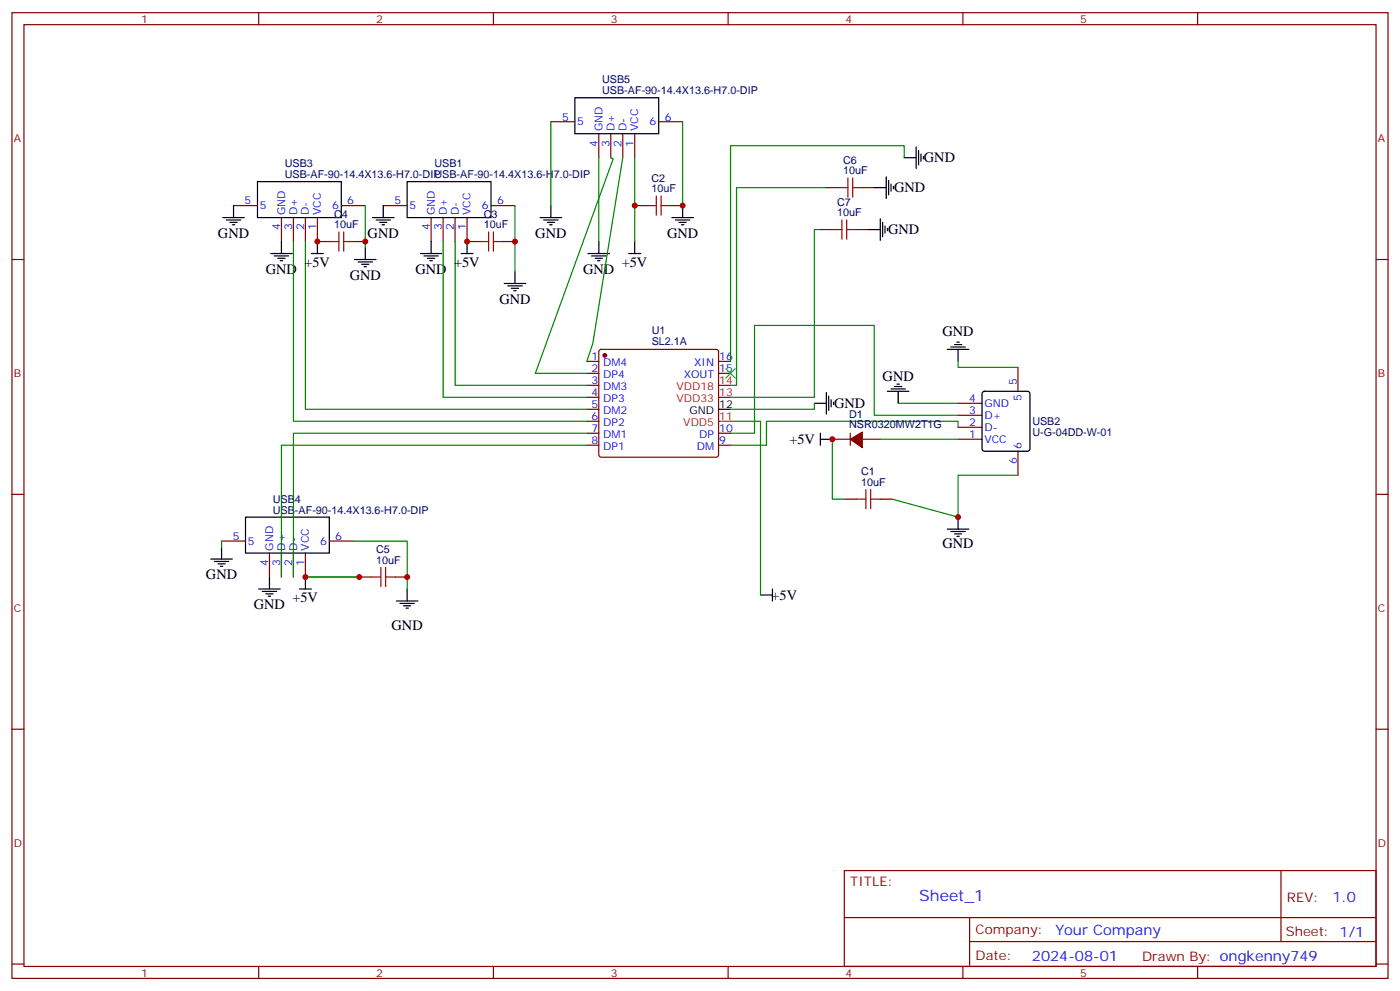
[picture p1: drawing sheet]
<svg xmlns="http://www.w3.org/2000/svg" width="412mm" height="292mm" viewBox="0 0 412 292" stroke-linecap="round" stroke-linejoin="round" font-family="sans-serif">
<g fill="none" stroke="#870000" stroke-width=".35">
<path d="M3.5 3.7h405.4v284.4h-405.4zM7.1 7.3h398.2v277.3h-398.2zM76.2 3.7v3.6M145.3 3.7v3.6M214.5 3.7v3.6M283.6 3.7v3.6M352.8 3.7v3.6M162.3 35.8h7M176.4 39.4v7M179.9 39.4v7M183.4 39.4v7M187 39.4v7"/>
<path d="M194 35.8h7.1M243.4 55.2h3.5M254 55.2h3.5M3.5 76.4h3.6M68.8 60.5h7M82.9 64.1v7M86.4 64.1v7M90 64.1v7M93.5 64.1v7h3.5M100.5 60.5h7.1M104.1 71.1h3.5M112.9 60.5h7"/>
<path d="M127 64.1v7M130.5 64.1v7M134.1 64.1v7M137.6 64.1v7h3.5M144.6 60.5h7.1M148.2 71.1h3.5M187 60.5h3.5M197.6 60.5h3.5M241.7 67.6h3.5M252.2 67.6h3.6M405.3 76.4h3.6M172.9 106.4h3.5"/>
<path d="M172.9 109.9h3.5M172.9 113.5h3.5M172.9 117h3.5M176.6 103.1l.5-.2h33.9l.5 .2 .2 .5v30.3l-.3 .5-.4 .2h-33.9l-.5-.2-.2-.5v-30.3zM211.7 106.4h3.5M211.7 109.9h3.5M282.2 118.7h7.1M299.9 108.2v7M172.9 120.5h3.5M172.9 124h3.5M172.9 127.6h3.5M172.9 131.1h3.5"/>
<path d="M211.7 127.6h3.5M211.7 131.1h3.5M245.2 129.3h5.3M250.5 127.6v3.5M254 129.3h5.3M282.2 122.3h7.1M282.2 125.8h7.1M282.2 129.3h7.1M299.9 132.9v7M3.5 145.6h3.6M65.3 159.3h7M97 159.3h7.1"/>
<path d="M248.7 147h3.5M259.3 147h3.5M405.3 145.6h3.6M79.4 162.8v7.1M82.9 162.8v7.1M86.4 162.8v7.1M90 162.8v7.1M105.8 169.9h3.6M116.4 169.9h3.5M3.5 214.7h3.6M405.3 214.7h3.6M248.7 256.3h156.6v28.3h-156.6z"/>
<path d="M377.3 256.4v20.8M248.7 270.2h156.5M285.6 277.2h119.6M285.6 270.2v14.1M3.5 283.8h3.6M76.2 284.6v3.5M145.3 284.6v3.5M214.5 284.6v3.5M283.6 284.6v3.5M352.8 284.6v3.5M405.3 283.8h3.6"/>
</g>
<g fill="none" stroke="#000" stroke-width=".35">
<path d="M169.3 28.8h24.7v10.6h-24.7zM75.8 53.5h24.7v10.6h-24.7zM119.9 53.5h24.7v10.6h-24.7zM257.5 55.2h3.6M261.1 52.1v6.3M261.8 53.1v4.3M262.5 54.2v2.1M263.2 54.9v.7M266.3 46.4h3.6M269.9 43.3v6.3M270.6 44.3v4.2M271.3 45.4v2.1"/>
<path d="M272 46.1v.7M65.6 64.1h6.4M66.7 64.8h4.2M67.7 65.5h2.1M68.4 66.2h.7M68.8 60.5v3.6M79.7 74.6h6.4M80.8 75.4h4.2M81.8 76.1h2.2M82.5 76.8h.8M82.9 71.1v3.5M91.7 74.6h3.5"/>
<path d="M93.5 71.1v3.5M104.4 76.4h6.4M105.5 77.1h4.2M106.5 77.8h2.2M107.2 78.5h.7M107.6 72.9v3.5M109.7 64.1h6.4M110.8 64.8h4.2M111.8 65.5h2.1M112.5 66.2h.7M112.9 60.5v3.6M123.8 74.6h6.4"/>
<path d="M124.9 75.4h4.2M125.9 76.1h2.2M126.6 76.8h.8M127 71.1v3.5M135.8 74.6h3.5M137.6 71.1v3.5M151.7 79.9v3.6M159.1 64.1h6.4M160.2 64.8h4.2M161.2 65.5h2.1M161.9 66.2h.7M162.3 60.5v3.6"/>
<path d="M173.2 74.6h6.4M174.3 75.4h4.2M175.3 76.1h2.1M176 76.8h.7M176.4 71.1v3.5M185.2 74.6h3.5M187 71.1v3.5M197.9 64.1h6.4M199 64.8h4.2M200 65.5h2.1M200.7 66.2h.7M201.1 60.5v3.6"/>
<path d="M255.8 67.6h3.5M259.3 64.4v6.4M260 65.5v4.2M260.7 66.5v2.2M261.4 67.2v.7M148.5 83.5h6.4M149.6 84.2h4.2M150.6 84.9h2.2M151.3 85.6h.7M239.9 118.7h3.5M243.4 115.6v6.3M244.1 116.6v4.3"/>
<path d="M244.8 117.7v2.1M245.5 118.4v.7M261.4 115.2h6.4M262.5 114.5h4.2M263.5 113.8h2.1M264.2 113.1h.7M264.6 115.2v3.5M279 102.9h6.4M280.1 102.2h4.2M281.2 101.5h2.1M281.9 100.8h.7M282.2 102.9v3.5"/>
<path d="M289.5 115.4l.5-.2h12.7l.5 .2 .2 .5v16.3l-.2 .4-.5 .3h-12.7l-.5-.3-.2-.4v-16.3zM211.7 120.5h3.5M241.7 129.3h3.5M241.7 127.6v3.5M72.3 152.3h24.7v10.5h-24.7zM279 155.8h6.4M280.1 156.5h4.2M281.2 157.2h2.1M281.9 157.9h.7M282.2 152.3v3.5M62.1 164.6h6.3M63.1 165.3h4.3"/>
<path d="M64.2 166h2.1M64.9 166.7h.7M65.3 161.1v3.5M76.2 173.4h6.3M77.3 174.1h4.2M78.3 174.8h2.1M79 175.5h.7M79.4 169.9v3.5M88.2 173.4h3.5M90 169.9v3.5M116.8 177h6.3M117.8 177.7h4.3"/>
<path d="M118.9 178.4h2.1M119.6 179.1h.7M119.9 173.4v3.6M224 175.2h3.5M227.5 173.4v3.6"/>
</g>
<g fill="#870000" stroke="#870000" stroke-width=".35">
<path d="M250.5 129.3l3.5-2.1v4.6z"/>
<circle cx="178.2" cy="104.6" r=".53"/>
</g>
<path d="M211.7 117h3.5M211.7 113.5h3.5M211.7 124h3.5" fill="none" stroke="#f00" stroke-width=".35"/>
<g fill="none" stroke="#008700" stroke-width=".35">
<path d="M162.3 35.8v24.7M201.1 35.8v24.7M176.4 46.4v24.7M179.9 46.4l.7 .4-22.9 63.1h15.2M183.4 46.4l-8.8 54.7-1.7 5.3M187 46.4v24.7M243.4 55.2h-26.4v58.3h-1.8M266.3 46.4v-3.5h-51.1v63.5M86.4 71.1v52.9h86.5M90 71.1v49.4h82.9M107.6 60.5v12.4M130.5 71.1v45.9h42.4"/>
<path d="M134.1 71.1v42.4h38.8M151.7 60.5v19.4M241.7 67.6h-1.8v49.4h-24.7M239.9 118.7v1.8h-24.7M264.6 118.7h17.6M282.2 106.4v1.8h17.7M172.9 127.6h-86.5v42.3M172.9 131.1h-90v38.8M215.2 124h8.8v51.2M245.2 129.3v17.7h3.5M259.3 129.3h22.9M282.2 122.3h-24.7v-26.5h-35.3v31.8h-7"/>
<path d="M282.2 125.8v-1.8h-56.4v7.1h-10.6M299.9 139.9h-17.7v12.4l-19.4-5.3M65.3 159.3v1.8M104.1 159.3h15.8v14.1M90 169.9h15.8"/>
</g>
<g fill="none" stroke="#a10000" stroke-width=".35">
<path d="M193.3 57.7v5.7M194.7 57.7v5.7M246.9 55.2h2.9M249.8 52.4v5.7M251.2 55.2h2.8M251.2 52.4v5.7M97 71.1h2.8M99.8 68.3v5.6M101.2 71.1h2.9M101.2 68.3v5.6M141.1 71.1h2.8M143.9 68.3v5.6"/>
<path d="M145.3 71.1h2.9M145.3 68.3v5.6M190.5 60.5h2.8M194.7 60.5h2.9M245.2 67.6h2.8M248 64.8v5.6M249.4 67.6h2.8M249.4 64.8v5.6M252.2 147h2.9M255.1 144.1v5.7M256.5 147h2.8M256.5 144.1v5.7"/>
<path d="M109.4 169.9h2.8M112.2 167.1v5.6M113.6 169.9h2.8M113.6 167.1v5.6"/>
</g>
<path d="M213.8 108.5l2.8 2.8M216.6 108.5l-2.8 2.8" fill="none" stroke="#3c3" stroke-width=".35"/>
<g fill="#c00">
<circle cx="245.2" cy="129.3" r=".88"/>
<circle cx="282.2" cy="152.3" r=".88"/>
<circle cx="187" cy="60.5" r=".88"/>
<circle cx="201.1" cy="60.5" r=".88"/>
<circle cx="90" cy="169.9" r=".88"/>
<circle cx="105.8" cy="169.9" r=".88"/>
<circle cx="119.9" cy="169.9" r=".88"/>
<circle cx="93.5" cy="71.1" r=".88"/>
<circle cx="107.6" cy="71.1" r=".88"/>
<circle cx="137.6" cy="71.1" r=".88"/>
<circle cx="151.7" cy="71.1" r=".88"/>
</g>
<text font-size="4.6" fill="#00f" x="270.8" y="265.4">Sheet_1</text>
<g font-size="4.2">
<text x="272.2" y="47.8">GND</text>
<text x="263.3" y="56.7">GND</text>
<text x="64.2" y="70.1">GND</text>
<text x="108.3" y="70.1">GND</text>
<text x="157.7" y="70.1">GND</text>
<text x="196.5" y="70.1">GND</text>
<text x="261.6" y="69">GND</text>
<text x="78.3" y="80.6">GND</text>
<text x="89.6" y="78.5">+5V</text>
<text x="103" y="82.4">GND</text>
<text x="122.4" y="80.6">GND</text>
<text x="133.7" y="78.5">+5V</text>
<text x="171.8" y="80.6">GND</text>
<text x="183.1" y="78.5">+5V</text>
<text x="147.1" y="89.5">GND</text>
<text x="277.6" y="99">GND</text>
<text x="260" y="112">GND</text>
<text x="245.7" y="120.2">GND</text>
<text x="232.5" y="130.7">+5V</text>
<text x="277.6" y="161.4">GND</text>
<text x="60.7" y="170.6">GND</text>
<text x="74.8" y="179.4">GND</text>
<text x="86.1" y="177.3">+5V</text>
<text x="227.2" y="176.6">+5V</text>
<text x="115.4" y="185.4">GND</text>
</g>
<g font-size="4.2" fill="#00f">
<text x="392.5" y="265.6">1.0</text>
<text x="310.9" y="275.2">Your Company</text>
<text x="304" y="283">2024-08-01</text>
</g>
<g font-size="3.9" fill="#800">
<text x="250.5" y="260.9">TITLE:</text>
<text x="379.1" y="265.6">REV:</text>
<text x="287.4" y="275.1">Company:</text>
<text x="378.7" y="275.7">Sheet: 1/1</text>
<text x="287.4" y="282.8">Date:</text>
<text x="336.4" y="282.9">Drawn By: ongkenny749</text>
</g>
<g font-size="3.2" fill="#800">
<text x="41.6" y="6.7">1</text>
<text x="110.8" y="6.7">2</text>
<text x="179.9" y="6.7">3</text>
<text x="249.1" y="6.7">4</text>
<text x="318.2" y="6.7">5</text>
<text x="4.1" y="41.8">A</text>
<text x="405.9" y="41.8">A</text>
<text x="4.1" y="111">B</text>
<text x="405.9" y="111">B</text>
<text x="4.1" y="180.1">C</text>
<text x="405.9" y="180.1">C</text>
<text x="4.1" y="249.3">D</text>
<text x="405.9" y="249.3">D</text>
<text x="41.6" y="287.5">1</text>
<text x="110.8" y="287.5">2</text>
<text x="179.9" y="287.5">3</text>
<text x="249.1" y="287.5">4</text>
<text x="318.2" y="287.5">5</text>
</g>
<g font-size="3.2" fill="#000080">
<text x="177.4" y="27.7">USB-AF-90-14.4X13.6-H7.0-DIP</text>
<text x="177.4" y="24.5">USB5</text>
<text x="83.9" y="52.4">USB-AF-90-14.4X13.6-H7.0-DIP</text>
<text x="83.9" y="49.2">USB3</text>
<text x="128" y="52.4">USB-AF-90-14.4X13.6-H7.0-DIP</text>
<text x="128" y="49.2">USB1</text>
<text x="191.9" y="53.5">C2</text>
<text x="248.4" y="51.4">10uF</text>
<text x="248.4" y="48.2">C6</text>
<text x="191.9" y="56.7">10uF</text>
<text x="98.4" y="64.1">C4</text>
<text x="142.5" y="64.1">C3</text>
<text x="246.6" y="63.7">10uF</text>
<text x="246.6" y="60.5">C7</text>
<text x="98.4" y="67.2">10uF</text>
<text x="142.5" y="67.2">10uF</text>
<text x="192" y="101.7">SL2.1A</text>
<text x="192" y="98.5">U1</text>
<text x="250.1" y="123">D1</text>
<text x="304.1" y="125.2">USB2</text>
<text x="250.1" y="126.2">NSR0320MW2T1G</text>
<text x="304.1" y="128.4">U-G-04DD-W-01</text>
<text x="253.7" y="143.1">10uF</text>
<text x="253.7" y="139.9">C1</text>
<text x="80.4" y="148">USB4</text>
<text x="80.4" y="151.2">USB-AF-90-14.4X13.6-H7.0-DIP</text>
<text x="110.8" y="166">10uF</text>
<text x="110.8" y="162.8">C5</text>
</g>
<g font-size="3.2" fill="#00f">
<text x="165.6" y="35.5">5</text>
<text x="195.8" y="35.5">6</text>
<text x="170" y="36.9">5</text>
<text x="177.4" y="38.7" transform="rotate(-90 177.4 38.7)">GND</text>
<text x="181" y="38.7" transform="rotate(-90 181 38.7)">D+</text>
<text x="184.5" y="38.7" transform="rotate(-90 184.5 38.7)">D-</text>
<text x="188" y="38.7" transform="rotate(-90 188 38.7)">VCC</text>
<text x="191.3" y="36.9">6</text>
<text x="176" y="43.2" transform="rotate(-90 176 43.2)">4</text>
<text x="179.6" y="43.2" transform="rotate(-90 179.6 43.2)">3</text>
<text x="183.1" y="43.2" transform="rotate(-90 183.1 43.2)">2</text>
<text x="186.6" y="43.2" transform="rotate(-90 186.6 43.2)">1</text>
<text x="72.1" y="60.2">5</text>
<text x="76.6" y="61.6">5</text>
<text x="84" y="63.4" transform="rotate(-90 84 63.4)">GND</text>
<text x="87.5" y="63.4" transform="rotate(-90 87.5 63.4)">D+</text>
<text x="91" y="63.4" transform="rotate(-90 91 63.4)">D-</text>
<text x="94.5" y="63.4" transform="rotate(-90 94.5 63.4)">VCC</text>
<text x="97.8" y="61.6">6</text>
<text x="102.3" y="60.2">6</text>
<text x="116.2" y="60.2">5</text>
<text x="120.6" y="61.6">5</text>
<text x="128.1" y="63.4" transform="rotate(-90 128.1 63.4)">GND</text>
<text x="131.6" y="63.4" transform="rotate(-90 131.6 63.4)">D+</text>
<text x="135.1" y="63.4" transform="rotate(-90 135.1 63.4)">D-</text>
<text x="138.6" y="63.4" transform="rotate(-90 138.6 63.4)">VCC</text>
<text x="141.9" y="61.6">6</text>
<text x="146.4" y="60.2">6</text>
<text x="82.5" y="67.8" transform="rotate(-90 82.5 67.8)">4</text>
<text x="86.1" y="67.8" transform="rotate(-90 86.1 67.8)">3</text>
<text x="89.6" y="67.8" transform="rotate(-90 89.6 67.8)">2</text>
<text x="93.1" y="67.8" transform="rotate(-90 93.1 67.8)">1</text>
<text x="126.6" y="67.8" transform="rotate(-90 126.6 67.8)">4</text>
<text x="130.2" y="67.8" transform="rotate(-90 130.2 67.8)">3</text>
<text x="133.7" y="67.8" transform="rotate(-90 133.7 67.8)">2</text>
<text x="137.2" y="67.8" transform="rotate(-90 137.2 67.8)">1</text>
<text x="174.2" y="106">1</text>
<text x="177.7" y="107.8">DM4</text>
<text x="204.5" y="107.8">XIN</text>
<text x="211.8" y="106">16</text>
<text x="174.2" y="109.6">2</text>
<text x="174.2" y="113.1">3</text>
<text x="177.7" y="111.3">DP4</text>
<text x="201.4" y="111.3">XOUT</text>
<text x="211.8" y="109.6">15</text>
<text x="299.5" y="113.5" transform="rotate(-90 299.5 113.5)">5</text>
<text x="174.2" y="116.6">4</text>
<text x="177.7" y="114.9">DM3</text>
<text x="177.7" y="118.4">DP3</text>
<text x="285.5" y="118.4">4</text>
<text x="290" y="119.8">GND</text>
<text x="300.9" y="117.9" transform="rotate(-90 300.9 117.9)">5</text>
<text x="174.2" y="120.2">5</text>
<text x="174.2" y="123.7">6</text>
<text x="177.7" y="121.9">DM2</text>
<text x="177.7" y="125.4">DP2</text>
<text x="285.5" y="121.9">3</text>
<text x="285.5" y="125.4">2</text>
<text x="290" y="123.3">D+</text>
<text x="174.2" y="127.2">7</text>
<text x="174.2" y="130.7">8</text>
<text x="177.7" y="129">DM1</text>
<text x="206" y="129">DP</text>
<text x="211.8" y="130.7">9</text>
<text x="211.8" y="127.2">10</text>
<text x="285.5" y="129">1</text>
<text x="290" y="126.9">D-</text>
<text x="290" y="130.4">VCC</text>
<text x="177.7" y="132.5">DP1</text>
<text x="205.2" y="132.5">DM</text>
<text x="299.5" y="136.6" transform="rotate(-90 299.5 136.6)">6</text>
<text x="300.9" y="132.2" transform="rotate(-90 300.9 132.2)">6</text>
<text x="68.5" y="159">5</text>
<text x="73" y="160.4">5</text>
<text x="94.3" y="160.4">6</text>
<text x="98.8" y="159">6</text>
<text x="79" y="166.6" transform="rotate(-90 79 166.6)">4</text>
<text x="80.4" y="162.1" transform="rotate(-90 80.4 162.1)">GND</text>
<text x="82.5" y="166.6" transform="rotate(-90 82.5 166.6)">3</text>
<text x="84" y="162.1" transform="rotate(-90 84 162.1)">D+</text>
<text x="86.1" y="166.6" transform="rotate(-90 86.1 166.6)">2</text>
<text x="87.5" y="162.1" transform="rotate(-90 87.5 162.1)">D-</text>
<text x="89.6" y="166.6" transform="rotate(-90 89.6 166.6)">1</text>
<text x="91" y="162.1" transform="rotate(-90 91 162.1)">VCC</text>
</g>
<g font-size="3.2" fill="#f00">
<text x="211.8" y="113.1">14</text>
<text x="199.3" y="118.4">VDD33</text>
<text x="199.3" y="114.9">VDD18</text>
<text x="211.8" y="116.6">13</text>
<text x="201.3" y="125.4">VDD5</text>
<text x="211.8" y="123.7">11</text>
</g>
<g font-size="3.2">
<text x="203.1" y="121.9">GND</text>
<text x="211.8" y="120.2">12</text>
</g>
</svg>
